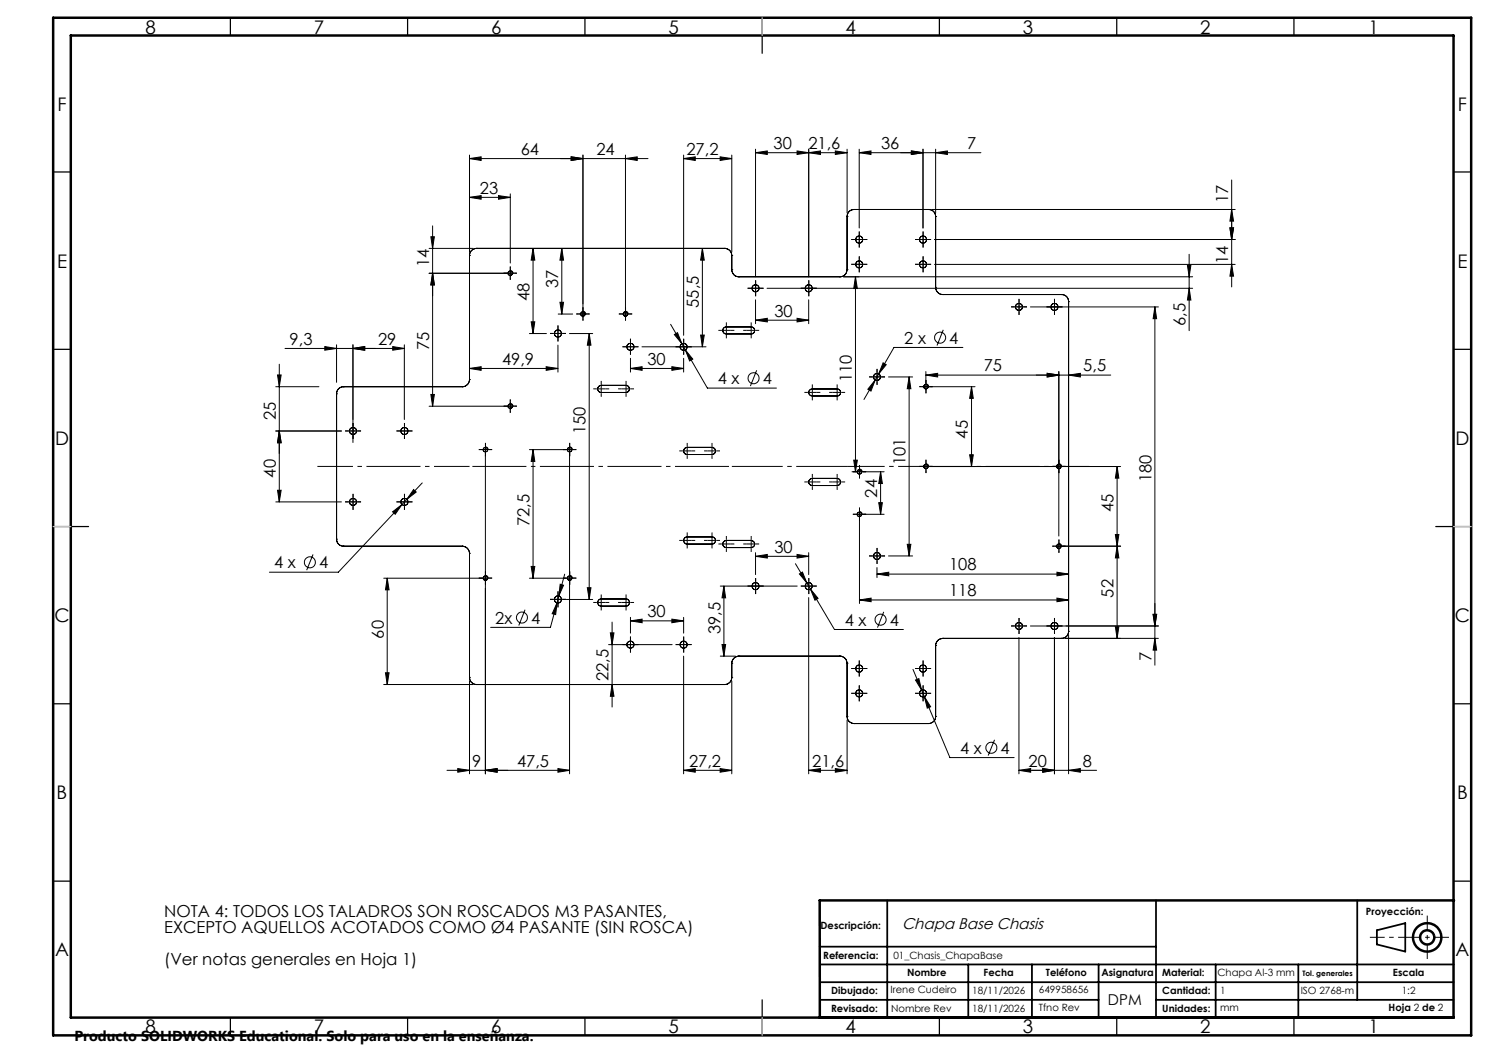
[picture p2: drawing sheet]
<svg xmlns="http://www.w3.org/2000/svg" width="420mm" height="297mm" viewBox="0 0 420 297" stroke-linecap="round" stroke-linejoin="round" font-family="sans-serif">
<g fill="none" stroke="#000" stroke-width=".28">
<path d="M132.4 55.7l3.3-.5v1zM132.4 44.7l3.3-.5v1.1zM132.4 43.7v27.4M132.4 55.7h11.5M132.4 44.7h50.4M140.6 55.2l3.3 .5-3.3 .5zM143.9 54.7v19.5M161.1 44.2l3.3 .5-3.3 .6zM164.4 43.7v43.9M176.4 44.7l3.3-.5v1.1zM176.4 43.7v43.9M192.8 44.7l3.3-.5v1.1z"/>
<path d="M192.8 44.7h13.6M192.8 43.7v50.9M203.1 44.2l3.3 .5-3.3 .6zM206.4 43.7v27.4M213.1 43.1l3.3-.5v1zM213.1 43.1h25.8M213.1 42.1v36M224.8 42.6l3.3 .5-3.3 .5zM228.1 43.1l3.3-.5v1zM228.1 42.1v36M235.6 42.6l3.3 .5-3.3 .5zM238.9 42.1v18"/>
<path d="M240.9 59.1a1.93 1.93 0 0 0-2 2M240.9 59.1h.1M240.9 59.1h21M242.4 43.1l3.3-.5v1zM242.4 42.1v22.2M242.4 43.1h34.3M257.1 42.6l3.2 .5-3.2 .5zM260.3 42.1v22.2M261.9 59.1a1.93 1.93 0 0 1 2 2M261.9 59.1h.1M262.9 59.1h85.5M263.9 43.1l3.3-.5v1z"/>
<path d="M263.9 42.1v18M347.4 59.1l.5 3.3h-1zM347.4 50.8v30.1M121 70.1h12.4M121 77.1h21.9M121.5 66.8h1l-.5 3.3zM122 77.1l.5 3.3h-1zM122 63.7v50.9M132.4 72.1h.1M132.4 72.1v35M134.4 70.1a1.99 1.99 0 0 0-2 2M134.4 70.1h.1"/>
<path d="M134.4 70.1h70M150.4 70.1l.4 3.3h-1zM150.4 70.1v24M158.5 70.1l.5 3.3h-1.1zM158.5 70.1v18.5M198.1 70.1l.5 3.3h-1zM198.1 70.1v27.7M204.4 70.1a1.99 1.99 0 0 1 2 2M204.4 70.1h.1M206.4 76.1a1.99 1.99 0 0 0 2 2M206.4 72.1h.1M206.4 76.1h.1"/>
<path d="M206.4 72.1v4M208.4 78.1h.1M208.4 78.1h28.5M236.9 78.1h.1M237.9 78.1h98.5M238.9 76.1a1.99 1.99 0 0 1-2 2M238.9 76.1h.1M238.9 61.1h.1M238.9 61.1v15M241.3 78.1l.5 3.3h-1zM241.3 78.1v55M263.6 67.6h84.8"/>
<path d="M263.6 74.6h84.8M263.9 61.1h.1M263.9 61.1v20M334.9 74.8h1l-.5 3.3zM335.4 71.7v21.6M346.9 64.3h1l-.5 3.3zM347.4 74.6l.5 3.3h-1zM80.4 98.3h33.7M91.6 97.8l3.3 .5-3.3 .5zM94.9 97.3v10.5M99.6 98.3l3.3-.5v1zM99.6 97.3v27.5"/>
<path d="M110.8 97.8l3.3 .5-3.3 .5zM114.1 97.3v21M149.3 94.1h4.8M149.8 90.8h1l-.4 3.3zM157.4 97.3v7.6M157.4 88.6h4.1M157.9 85.3h1.1l-.5 3.3zM160.6 94.1h6.6M166.2 94.1l.5 3.3h-1zM166.2 94.1v75M181.1 97.8h18M189.2 91.5l3.1 5.4"/>
<path d="M190.2 94.4l.9-.6 1.2 3.1zM192.3 96.9l1 1.8M193.3 98.7l2.1 2.6-.9 .5zM193.3 98.7l6.2 10.8h19.5M197.6 94.5h1l-.5 3.3zM204.9 92.2a.99 .99 0 0 0-1 1 .99 .99 0 0 0 1 1M204.9 94.2h.1M204.9 92.2h.1M204.9 94.2h7M204.9 92.2h7M211.9 92.2a.99 .99 0 0 1 1 1 .99 .99 0 0 1-1 1M211.9 94.2h.1"/>
<path d="M211.9 92.2h.1M213.1 90.3l3.3-.5v1zM213.1 84.6v6.7M213.1 90.3h15M216.4 81.3h120M224.8 89.8l3.3 .5-3.3 .5zM228.1 84.6v6.7M263.9 81.1a2.05 2.05 0 0 0 2 2M263.9 81.1h.1M265.9 83.1h.1M265.9 83.1h33.5M266.1 93l-1.8 4.5"/>
<path d="M271.6 98h-19.4l-4.3 7.4M290.7 86.6h36M299.4 83.1a1.93 1.93 0 0 1 2 2M299.4 83.1h.1M301.4 85.1h.1M301.4 85.1v93M325.8 86.6l.4 3.3h-.9zM325.8 86.6v101M335.4 81.3l.5 3.3h-1zM77.8 109.1h12.2M78.3 105.8h1l-.5 3.3zM78.8 102.7v38.9"/>
<path d="M94.9 111.1h.1M94.9 111.1v41M96.9 109.1a1.93 1.93 0 0 0-2 2M96.9 109.1h.1M96.9 109.1h33.5M121 114.6h21.9M121.5 111.3h1l-.5 3.3zM130.4 109.1h.1M132.4 107.1a2.05 2.05 0 0 1-2 2M132.4 107.1h.1M132.4 103.9l3.3-.5v1.1zM132.4 103.9h25"/>
<path d="M154.1 103.4l3.3 .5-3.3 .6zM169.6 108.7a1.01 1.01 0 0 0-1 1 1.01 1.01 0 0 0 1 1M169.6 110.7h.1M169.6 108.7h.1M169.6 108.7h7M169.6 110.7h7M176.6 108.7a1.01 1.01 0 0 1 1 1 1.01 1.01 0 0 1-1 1M176.6 108.7h.1M176.6 110.7h.1M177.8 103.9l3.3-.5v1.1zM177.8 103.9h15M177.8 101.1v3.8"/>
<path d="M189.5 103.4l3.3 .5-3.3 .6zM192.8 101.1v3.8M213.4 104.5l-1.7 4.4M229.1 109.7a.99 .99 0 0 0-1 1 .99 .99 0 0 0 1 1M229.1 111.7h.1M229.1 109.7h.1M229.1 111.7h7M229.1 109.7h7M236.1 109.7a.99 .99 0 0 1 1 1 .99 .99 0 0 1-1 1M236.1 111.7h.1M236.1 109.7h.1M246.9 107.2l-1.2 3.1-.9-.5z"/>
<path d="M246.9 107.2l-3.2 5.5M247.9 105.4l-1 1.8M249.1 102.3l.9 .6-2.1 2.5zM250.6 106.3h6.8M256.4 106.3l.5 3.3h-1zM256.4 106.3v50.5M261.2 105.8l3.3-.5v1zM261.2 104.8v3.3M261.2 105.8h52.1M262.2 109.1h12.8M274 109.1l.5 3.3h-1zM274 109.1v22.5"/>
<path d="M295.4 105.3l3.3 .5-3.3 .5zM298.7 104.8v46.4M301.4 105.8l3.3-.5v1zM77.8 121.6h18.5M78.3 138.3h1l-.5 3.3zM78.8 121.6l.5 3.3h-1zM116.7 138.1l.7 .7-2.6 2zM119.1 136.2l-4.3 4.6M136.9 127.8v90.5M149.3 126.8h10.4M150.4 126.8l.4 3.3h-1zM150.4 126.8v36.3"/>
<path d="M160.7 127.8v90.5M193.8 126.2a1.01 1.01 0 0 0-1 1 1.01 1.01 0 0 0 1 1M193.8 126.2h.1M193.8 128.2h.1M193.8 126.2h7M193.8 128.2h7M200.8 126.2a1.01 1.01 0 0 1 1 1 1.01 1.01 0 0 1-1 1M200.8 128.2h.1M200.8 126.2h.1M229.1 134.9a1.01 1.01 0 0 0-1 1 1.01 1.01 0 0 0 1 1M229.1 136.9h.1M229.1 134.9h.1"/>
<path d="M229.1 134.9h7M229.1 136.9h7M236.1 134.9a1.01 1.01 0 0 1 1 1 1.01 1.01 0 0 1-1 1M236.1 136.9h.1M236.1 134.9h.1M240.3 133.1h1.1M240.8 129.8h1l-.5 3.3zM243.4 133.1h6M248.4 133.1l.5 3.3h-1zM248.4 133.1v12M262.2 131.6h53.9M273.5 128.3h1l-.5 3.3z"/>
<path d="M315.1 131.6l.5 3.3h-1zM315.1 131.6v48.5M77.8 141.6h18.5M88.3 156.4l-1.8 4.4M94.9 152.1a1.93 1.93 0 0 0 2 2M94.9 152.1h.1M96.9 154.1h.1M96.9 154.1h33.5M110.7 144.4l2.7-2.1-1.9 2.8zM113.4 142.3l-18 19.1h-19.4M114.8 140.8l-1.4 1.5M130.4 154.1a2.05 2.05 0 0 1 2 2"/>
<path d="M130.4 154.1h.1M132.4 156.1h.1M132.4 156.1v35M149.8 159.8h1l-.4 3.3zM193.8 151.4a1.01 1.01 0 0 0-1 1 1.01 1.01 0 0 0 1 1.1M193.8 151.4h.1M193.8 153.5h.1M193.8 153.5h7M193.8 151.4h7M200.8 151.4a1.01 1.01 0 0 1 1 1 1.01 1.01 0 0 1-1 1.1M200.8 153.5h.1M200.8 151.4h.1"/>
<path d="M204.9 152.4a1.01 1.01 0 0 0-1 1 1.01 1.01 0 0 0 1 1M204.9 152.4h.1M204.9 154.4h.1M204.9 152.4h7M204.9 154.4h7M211.9 152.4a1.01 1.01 0 0 1 1 1 1.01 1.01 0 0 1-1 1M211.9 154.4h.1M211.9 152.4h.1M213.1 156.9l3.3-.5v1zM213.1 155.9v6.2M213.1 156.9h15M224.4 159l11 18.5h19.4"/>
<path d="M224.8 156.4l3.3 .5-3.3 .5zM228.1 155.9v6.2M242.4 146.1v24.1M243.4 145.1h6M247.9 141.8h1l-.5 3.3zM250.6 156.8h6.8M255.9 153.5h1l-.5 3.3zM299.7 154.1h16.4M314.6 150.8h1l-.5 3.3zM315.1 154.1l.5 3.3h-1zM108.2 163.1h27.7M109.2 163.1l.5 3.3h-1z"/>
<path d="M109.2 163.1v30M148.1 172l-1.8 4.4M149.3 163.1h10.4M157.1 170l-.4 3.4-.9-.3zM157.1 170l-1.8 6.9h-16.9M157.6 168.1l-.5 1.9M158 164.8l1 .3-1.4 3zM159.3 162l-1.7 6.1M159.7 169.1h7.5M165.7 165.8h1l-.5 3.3zM169.6 168.9a1.01 1.01 0 0 0-1 1 1.01 1.01 0 0 0 1 1.1M169.6 171h.1"/>
<path d="M169.6 168.9h.1M169.6 171h7M169.6 168.9h7M172.2 178.5h1l-.6 3.3zM172.6 175.5v23.9M176.6 168.9a1.01 1.01 0 0 1 1 1 1.01 1.01 0 0 1-1 1.1M176.6 168.9h.1M176.6 171h.1M177.8 175.1l3.3-.5v1zM177.8 174.1v4.5M177.8 175.1h15M189.5 174.6l3.3 .5-3.3 .5z"/>
<path d="M192.8 174.1v4.5M203.2 165.3h21.7M204.2 165.3l.5 3.3h-1zM204.2 165.3v19.8M225.5 161.9l.8-.5 1.3 3.1zM228.1 168.6v49.7M228.6 166.2l2.2 2.6-.9 .5zM242.4 169.2l3.3-.5v1zM242.4 169.2h59M247.4 161.9l3.3-.5v1zM247.4 160.1v2.8M247.4 161.9h54"/>
<path d="M249.3 172.6l-1.8 4.4M287.4 179.8v38.5M290.7 176.6h36M297.4 179.8v38.5M298.1 168.7l3.3 .5-3.3 .5zM298.1 161.4l3.3 .5-3.3 .5zM301.4 178.1a1.93 1.93 0 0 1-2 2M301.4 178.1h.1M301.4 179.1v39.2M314.6 176.8h1l-.5 3.3zM325.3 173.3h.9l-.4 3.3zM108.2 193.1h25.2"/>
<path d="M108.7 189.8h1l-.5 3.3zM132.4 191.1a1.99 1.99 0 0 0 2 2M132.4 191.1h.1M132.4 192.1v26.2M134.4 193.1h.1M134.4 193.1h70M171.7 181.8h17.9M172.6 193.1l.6 3.3h-1zM192.8 185.1v33.2M203.2 185.1h4.2M203.7 181.8h1l-.5 3.3zM204.4 193.1h.1"/>
<path d="M206.4 191.1a1.99 1.99 0 0 1-2 2M206.4 187.1h.1M206.4 191.1h.1M206.4 187.1v4M206.4 192.1v26.2M208.4 185.1a2.05 2.05 0 0 0-2 2M208.4 185.1h.1M208.4 185.1h28.5M236.9 185.1a2.05 2.05 0 0 1 2 2M236.9 185.1h.1M238.9 187.1h.1M238.9 187.1v15"/>
<path d="M257.5 188.8l2.5 5.9M258.2 191.8l1-.4 .8 3.3zM260 194.7l.7 1.8M260.7 196.5l1.8 2.9-1 .3zM260.7 196.5l7.2 17.2h18.2M263.9 182.1h.1M263.9 182.1v20M265.9 180.1a2.05 2.05 0 0 0-2 2M265.9 180.1h.1M265.9 180.1h33.5M299.4 180.1h.1M300.4 180.1h26.3"/>
<path d="M325.8 180.1l.4 3.3h-.9zM126.1 217.3h34.6M129.1 216.8l3.3 .5-3.3 .5zM136.9 217.3l3.3-.5v1zM157.4 216.8l3.3 .5-3.3 .5zM192.8 217.3l3.3-.5v1zM192.8 217.3h13.6M203.1 216.8l3.3 .5-3.3 .5zM228.1 217.3l3.3-.5v1zM228.1 217.3h10.8M235.6 216.8l3.3 .5-3.3 .5zM238.9 202.1a1.99 1.99 0 0 0 2 2"/>
<path d="M238.9 202.1h.1M238.9 203.1v15.2M240.9 204.1h.1M240.9 204.1h21M261.9 204.1h.1M263.9 202.1a1.99 1.99 0 0 1-2 2M263.9 202.1h.1M280.5 208.7l-1.8 4.4M287.4 217.3l3.3-.5v1zM287.4 217.3h21.9M294.1 216.8l3.3 .5-3.3 .5zM301.4 217.3l3.3-.5v1z"/>
<circle cx="143.9" cy="77.1" r=".62"/>
<circle cx="242.3" cy="67.6" r="1"/>
<circle cx="242.4" cy="74.6" r=".99"/>
<circle cx="260.3" cy="67.6" r="1"/>
<circle cx="260.3" cy="74.6" r=".99"/>
<circle cx="157.4" cy="94.1" r="1.01"/>
<circle cx="157.4" cy="94.1" r=".99"/>
<circle cx="164.4" cy="88.6" r=".62"/>
<circle cx="176.4" cy="88.6" r=".62"/>
<circle cx="177.8" cy="97.8" r=".99"/>
<circle cx="192.8" cy="97.8" r=".99"/>
<circle cx="213.1" cy="81.3" r="1.01"/>
<circle cx="228.1" cy="81.3" r="1.01"/>
<circle cx="265.2" cy="95.2" r="1.55"/>
<circle cx="287.4" cy="86.6" r="1"/>
<circle cx="297.4" cy="86.6" r=".99"/>
<circle cx="143.9" cy="114.6" r=".62"/>
<circle cx="212.5" cy="106.7" r="1.56"/>
<circle cx="247.4" cy="106.3" r=".99"/>
<circle cx="261.2" cy="109.1" r=".63"/>
<circle cx="99.6" cy="121.6" r="1.02"/>
<circle cx="114.1" cy="121.6" r="1.02"/>
<circle cx="136.9" cy="126.8" r=".63"/>
<circle cx="160.7" cy="126.8" r=".63"/>
<circle cx="242.4" cy="133.1" r=".63"/>
<circle cx="261.2" cy="131.6" r=".62"/>
<circle cx="298.7" cy="131.6" r=".62"/>
<circle cx="87.4" cy="158.6" r="1.55"/>
<circle cx="99.6" cy="141.6" r="1"/>
<circle cx="114.1" cy="141.6" r="1"/>
<circle cx="242.4" cy="145.1" r=".62"/>
<circle cx="247.4" cy="156.8" r="1"/>
<circle cx="298.7" cy="154.1" r=".62"/>
<circle cx="136.9" cy="163.1" r=".62"/>
<circle cx="147.2" cy="174.2" r="1.55"/>
<circle cx="157.4" cy="169.1" r=".99"/>
<circle cx="160.7" cy="163.1" r=".62"/>
<circle cx="213.1" cy="165.3" r="1"/>
<circle cx="228.1" cy="165.3" r="1"/>
<circle cx="248.4" cy="174.8" r="1.55"/>
<circle cx="287.4" cy="176.6" r="1.02"/>
<circle cx="297.4" cy="176.6" r="1.01"/>
<circle cx="177.8" cy="181.8" r=".99"/>
<circle cx="192.8" cy="181.8" r=".99"/>
<circle cx="242.3" cy="188.6" r="1"/>
<circle cx="242.4" cy="195.6" r=".99"/>
<circle cx="260.3" cy="188.6" r="1"/>
<circle cx="260.3" cy="195.6" r=".99"/>
<circle cx="279.6" cy="210.9" r="1.56"/>
</g>
<g fill="none" stroke="#000" stroke-width=".7" stroke-linecap="butt">
<circle cx="402.6" cy="264.4" r="4"/>
<circle cx="402.6" cy="264.4" r="2"/>
</g>
<path d="M408.7 264.4h-22.3" fill="none" stroke="#000" stroke-width=".28" stroke-dasharray="6.3 1.3 1.3 1.3" stroke-dashoffset="2.2" stroke-linecap="butt"/>
<path d="M402.6 258.2v12.3" fill="none" stroke="#000" stroke-width=".28" stroke-dasharray="6.3 1.3 1.3 1.3" stroke-dashoffset="2.1" stroke-linecap="butt"/>
<g fill="none" stroke="#000" stroke-width=".35">
<path d="M65 5v5M115 5v5M165 5v5M215 5v10M265 5v5M315 5v5M365 5v5M15 48.5h5M410 48.5h5M15 98.5h5M410 98.5h5M15 148.5h10"/>
<path d="M405 148.5h10M15 198.5h5M410 198.5h5M15 248.5h5M410 248.5h5M65 287v5M115 287v5M165 287v5M215 282v10M265 287v5M315 287v5M365 287v5"/>
</g>
<g fill="none" stroke="#000" stroke-width=".5">
<path d="M250.3 254v33M326.1 254v33M382.8 254v28M231.2 267h94.9M231.2 272h178.9M231.2 277h178.8M273.1 272v15M291.1 272v15M309.9 272v15M342.9 272v15M366.2 272v15M388.4 262.4l8-2v8l-8-2z"/>
<path d="M231.2 282h78.7M326.1 282h83.9"/>
</g>
<path d="M15 5h400v287h-400zM20 10h390v277h-390zM410.1 254h-178.9v33" fill="none" stroke="#000" stroke-width=".7"/>
<path d="M215 5v5M15 148.5h5M410 148.5h5M215 287v5" fill="none" stroke="#c0c0c0" stroke-width=".35"/>
<g fill="#000">
<path d="M132.4 55.7l3.3-.5v1zM132.4 44.7l3.3-.5v1.1zM140.6 55.2l3.3 .5-3.3 .5zM161.1 44.2l3.3 .5-3.3 .6zM176.4 44.7l3.3-.5v1.1zM192.8 44.7l3.3-.5v1.1zM203.1 44.2l3.3 .5-3.3 .6zM213.1 43.1l3.3-.5v1zM228.1 43.1l3.3-.5v1zM224.8 42.6l3.3 .5-3.3 .5zM235.6 42.6l3.3 .5-3.3 .5zM242.4 43.1l3.3-.5v1z"/>
<path d="M257.1 42.6l3.2 .5-3.2 .5zM263.9 43.1l3.3-.5v1zM347.4 59.1l.5 3.3h-1zM122 77.1l.5 3.3h-1zM121.5 66.8h1l-.5 3.3zM150.4 70.1l.4 3.3h-1zM158.5 70.1l.5 3.3h-1.1zM198.1 70.1l.5 3.3h-1zM241.3 78.1l.5 3.3h-1zM334.9 74.8h1l-.5 3.3zM346.9 64.3h1l-.5 3.3zM347.4 74.6l.5 3.3h-1z"/>
<path d="M91.6 97.8l3.3 .5-3.3 .5zM99.6 98.3l3.3-.5v1zM110.8 97.8l3.3 .5-3.3 .5zM149.8 90.8h1l-.4 3.3zM157.9 85.3h1.1l-.5 3.3zM166.2 94.1l.5 3.3h-1zM190.2 94.4l.9-.6 1.2 3.1zM193.3 98.7l2.1 2.6-.9 .5zM197.6 94.5h1l-.5 3.3zM213.1 90.3l3.3-.5v1zM224.8 89.8l3.3 .5-3.3 .5zM325.8 86.6l.4 3.3h-.9z"/>
<path d="M335.4 81.3l.5 3.3h-1zM78.3 105.8h1l-.5 3.3zM121.5 111.3h1l-.5 3.3zM132.4 103.9l3.3-.5v1.1zM154.1 103.4l3.3 .5-3.3 .6zM177.8 103.9l3.3-.5v1.1zM189.5 103.4l3.3 .5-3.3 .6zM246.9 107.2l-1.2 3.1-.9-.5zM249.1 102.3l.9 .6-2.1 2.5zM256.4 106.3l.5 3.3h-1zM261.2 105.8l3.3-.5v1zM274 109.1l.5 3.3h-1z"/>
<path d="M295.4 105.3l3.3 .5-3.3 .5zM301.4 105.8l3.3-.5v1zM78.8 121.6l.5 3.3h-1zM150.4 126.8l.4 3.3h-1zM240.8 129.8h1l-.5 3.3zM248.4 133.1l.5 3.3h-1zM273.5 128.3h1l-.5 3.3zM315.1 131.6l.5 3.3h-1zM78.3 138.3h1l-.5 3.3zM110.7 144.4l2.7-2.1-1.9 2.8zM116.7 138.1l.7 .7-2.6 2zM213.1 156.9l3.3-.5v1z"/>
<path d="M224.8 156.4l3.3 .5-3.3 .5zM247.9 141.8h1l-.5 3.3zM255.9 153.5h1l-.5 3.3zM315.1 154.1l.5 3.3h-1zM314.6 150.8h1l-.5 3.3zM109.2 163.1l.5 3.3h-1zM149.8 159.8h1l-.4 3.3zM157.1 170l-.4 3.4-.9-.3zM158 164.8l1 .3-1.4 3zM165.7 165.8h1l-.5 3.3zM177.8 175.1l3.3-.5v1zM189.5 174.6l3.3 .5-3.3 .5z"/>
<path d="M204.2 165.3l.5 3.3h-1zM225.5 161.9l.8-.5 1.3 3.1zM228.6 166.2l2.2 2.6-.9 .5zM242.4 169.2l3.3-.5v1zM247.4 161.9l3.3-.5v1zM298.1 168.7l3.3 .5-3.3 .5zM298.1 161.4l3.3 .5-3.3 .5zM325.3 173.3h.9l-.4 3.3zM108.7 189.8h1l-.5 3.3zM172.2 178.5h1l-.6 3.3zM172.6 193.1l.6 3.3h-1zM203.7 181.8h1l-.5 3.3z"/>
<path d="M258.2 191.8l1-.4 .8 3.3zM260.7 196.5l1.8 2.9-1 .3zM314.6 176.8h1l-.5 3.3zM325.8 180.1l.4 3.3h-.9zM129.1 216.8l3.3 .5-3.3 .5zM136.9 217.3l3.3-.5v1zM157.4 216.8l3.3 .5-3.3 .5zM192.8 217.3l3.3-.5v1zM203.1 216.8l3.3 .5-3.3 .5zM228.1 217.3l3.3-.5v1zM235.6 216.8l3.3 .5-3.3 .5zM287.4 217.3l3.3-.5v1z"/>
<path d="M294.1 216.8l3.3 .5-3.3 .5zM301.4 217.3l3.3-.5v1z"/>
</g>
<g fill="none" stroke="#000" stroke-width=".28" stroke-dasharray="6.3 1.3 1.3 1.3" stroke-dashoffset="6.3" stroke-linecap="butt">
<path d="M143.7 77.8a.75 .75 0 0 0 1-.7 .75 .75 0 0 0-.8-.8 .75 .75 0 0 0-.7 .9M164.2 89.3a.75 .75 0 0 0 1-.7 .75 .75 0 0 0-.8-.8 .75 .75 0 0 0-.7 .9M176.2 89.3a.75 .75 0 0 0 1-.7 .75 .75 0 0 0-.8-.8 .75 .75 0 0 0-.7 .9M143.7 115.3a.75 .75 0 0 0 1-.7 .75 .75 0 0 0-.8-.8 .75 .75 0 0 0-.7 .9M261 109.8a.75 .75 0 0 0 .9-.7 .75 .75 0 0 0-.8-.8 .75 .75 0 0 0-.6 .9M136.7 127.5a.75 .75 0 0 0 1-.6 .75 .75 0 0 0-.8-.8 .75 .75 0 0 0-.7 .9M160.5 127.5a.75 .75 0 0 0 .9-.6 .75 .75 0 0 0-.8-.8 .75 .75 0 0 0-.6 .9M242.2 133.8a.75 .75 0 0 0 1-.7 .75 .75 0 0 0-.8-.8 .75 .75 0 0 0-.7 .9M261 132.3a.75 .75 0 0 0 .9-.7 .75 .75 0 0 0-.8-.8 .75 .75 0 0 0-.6 .9M298.5 132.3a.75 .75 0 0 0 .9-.7 .75 .75 0 0 0-.8-.8 .75 .75 0 0 0-.6 .9M242.2 145.8a.75 .75 0 0 0 1-.7 .75 .75 0 0 0-.8-.8 .75 .75 0 0 0-.7 .9M298.5 154.8a.75 .75 0 0 0 .9-.7 .75 .75 0 0 0-.8-.8 .75 .75 0 0 0-.6 .9"/>
<path d="M136.7 163.8a.75 .75 0 0 0 1-.7 .75 .75 0 0 0-.8-.8 .75 .75 0 0 0-.7 .9M160.5 163.8a.75 .75 0 0 0 .9-.7 .75 .75 0 0 0-.8-.8 .75 .75 0 0 0-.6 .9"/>
</g>
<path d="M132.4 131.6h-42.9" fill="none" stroke="#000" stroke-width=".28" stroke-dasharray="15.2 1.3 1.3 1.3" stroke-dashoffset="5.2" stroke-linecap="butt"/>
<path d="M206.4 131.6h-74" fill="none" stroke="#000" stroke-width=".28" stroke-dasharray="15.2 1.3 1.3 1.3" stroke-dashoffset="-.8" stroke-linecap="butt"/>
<path d="M238.9 131.6h-32.5" fill="none" stroke="#000" stroke-width=".28" stroke-dasharray="15.2 1.3 1.3 1.3" stroke-dashoffset=".9" stroke-linecap="butt"/>
<path d="M263.9 131.6h-25" fill="none" stroke="#000" stroke-width=".28" stroke-dasharray="15.2 1.3 1.3 1.3" stroke-dashoffset="4.6" stroke-linecap="butt"/>
<path d="M307.3 131.6h-43.4" fill="none" stroke="#000" stroke-width=".28" stroke-dasharray="15.2 1.3 1.3 1.3" stroke-dashoffset="5" stroke-linecap="butt"/>
<g fill="none" stroke="#000" stroke-width=".28" stroke-dasharray="15.2 1.3 1.3 1.3" stroke-linecap="butt">
<path d="M142.7 77.1h-.6M143.9 77.1v-1.3M143.9 77.1h-1.2M143.9 77.1v1.2M143.9 77.1h1.3M143.9 75.8v-.6M143.9 78.3v.6M145.2 77.1h.6M241.1 74.6h-1M241.1 67.6h-1M242.4 74.6v-1.3M242.4 74.6h-1.3"/>
<path d="M242.4 74.6v1.2M242.4 74.6h1.2M242.4 73.3v-1M242.4 75.8v1M242.4 67.6v-1.3M242.4 67.6h-1.3M242.4 67.6v1.2M242.4 67.6h1.2M242.4 66.3v-1M242.4 68.8v1M243.6 74.6h1M243.6 67.6h1"/>
<path d="M259.1 74.6h-1M259.1 67.6h-1M260.4 74.6v-1.3M260.4 74.6h-1.3M260.4 74.6v1.2M260.4 74.6h1.2M260.4 73.3v-1M260.4 75.8v1M260.4 67.6v-1.3M260.4 67.6h-1.3M260.4 67.6v1.2M260.4 67.6h1.2"/>
<path d="M260.4 66.3v-1M260.4 68.8v1M261.6 74.6h1M261.6 67.6h1M156.1 94.1h-1M157.4 94.1v-1.3M157.4 94.1h-1.3M157.4 94.1v1.2M157.4 94.1h1.2M157.4 92.8v-1M157.4 95.3v1M158.6 94.1h1"/>
<path d="M163.2 88.6h-.6M164.4 88.6v-1.3M164.4 88.6h-1.2M164.4 88.6v1.2M164.4 88.6h1.3M164.4 87.3v-.6M164.4 89.8v.6M165.7 88.6h.6M175.2 88.6h-.6M176.4 88.6v-1.3M176.4 88.6h-1.2M176.4 88.6v1.2"/>
<path d="M176.4 88.6h1.3M176.4 87.3v-.6M176.4 89.8v.6M176.6 97.8h-1M177.7 88.6h.6M177.8 97.8v-1.2M177.8 97.8h-1.2M177.8 97.8v1.3M177.8 97.8h1.3M177.8 96.6v-1M177.8 99.1v1M179.1 97.8h1"/>
<path d="M191.6 97.8h-1M192.8 97.8v-1.2M192.8 97.8h-1.2M192.8 97.8v1.3M192.8 97.8h1.3M192.8 96.6v-1M192.8 99.1v1M194.1 97.8h1M203.6 93.2h-1M204.9 93.2v-1.3M204.9 93.2h-1.3M204.9 93.2v1.2"/>
<path d="M204.9 93.2h1.2M204.9 91.9v-1M204.9 94.4v1M206.1 93.2h1M210.6 93.2h-1M211.9 81.3h-1M211.9 93.2v-1.3M211.9 93.2h-1.3M211.9 93.2v1.2M211.9 93.2h1.2M211.9 91.9v-1M211.9 94.4v1"/>
<path d="M213.1 81.3v-1.2M213.1 81.3h-1.2M213.1 81.3v1.3M213.1 81.3h1.3M213.1 80.1v-1M213.1 82.6v1M213.1 93.2h1M214.4 81.3h1M226.9 81.3h-1M228.1 81.3v-1.2M228.1 81.3h-1.2M228.1 81.3v1.3"/>
<path d="M228.1 81.3h1.3M228.1 80.1v-1M228.1 82.6v1M229.4 81.3h1M286.2 86.6h-1M287.4 86.6v-1.3M287.4 86.6h-1.2M287.4 86.6v1.2M287.4 86.6h1.3M287.4 85.3v-1M287.4 87.8v1M288.7 86.6h1"/>
<path d="M296.2 86.6h-1M297.4 86.6v-1.3M297.4 86.6h-1.2M297.4 86.6v1.2M297.4 86.6h1.3M297.4 85.3v-1M297.4 87.8v1M298.7 86.6h1M142.7 114.6h-.6M143.9 114.6v-1.3M143.9 114.6h-1.2M143.9 114.6v1.2"/>
<path d="M143.9 114.6h1.3M143.9 113.3v-.6M143.9 115.8v.6M145.2 114.6h.6M168.3 109.7h-1M169.6 109.7v-1.3M169.6 109.7h-1.3M169.6 109.7v1.2M169.6 109.7h1.2M169.6 108.4v-1M169.6 110.9v1M170.8 109.7h1"/>
<path d="M175.3 109.7h-1M176.6 109.7v-1.3M176.6 109.7h-1.3M176.6 109.7v1.2M176.6 109.7h1.2M176.6 108.4v-1M176.6 110.9v1M177.8 109.7h1M227.9 110.7h-1M229.1 110.7v-1.3M229.1 110.7h-1.2M229.1 110.7v1.2"/>
<path d="M229.1 110.7h1.3M229.1 109.4v-1M229.1 111.9v1M230.4 110.7h1M234.9 110.7h-1M236.1 110.7v-1.3M236.1 110.7h-1.2M236.1 110.7v1.2M236.1 110.7h1.3M236.1 109.4v-1M236.1 111.9v1M237.4 110.7h1"/>
<path d="M246.1 106.3h-1M247.4 106.3v-1.2M247.4 106.3h-1.3M247.4 106.3v1.3M247.4 106.3h1.2M247.4 105.1v-1M247.4 107.6v1M248.6 106.3h1M259.9 109.1h-.6M261.2 109.1v-1.3M261.2 109.1h-1.3M261.2 109.1v1.2"/>
<path d="M261.2 109.1h1.2M261.2 107.8v-.6M261.2 110.3v.6M262.4 109.1h.7M98.3 121.6h-1M99.6 121.6v-1.3M99.6 121.6h-1.3M99.6 121.6v1.2M99.6 121.6h1.2M99.6 120.3v-1M99.6 122.8v1M100.8 121.6h1"/>
<path d="M112.8 121.6h-1M114.1 121.6v-1.3M114.1 121.6h-1.3M114.1 121.6v1.2M114.1 121.6h1.2M114.1 120.3v-1M114.1 122.8v1M115.3 121.6h1M135.7 126.8h-.6M136.9 126.8v-1.2M136.9 126.8h-1.2M136.9 126.8v1.3"/>
<path d="M136.9 126.8h1.3M136.9 125.6v-.7M136.9 128.1v.6M138.2 126.8h.6M159.4 126.8h-.6M160.7 126.8v-1.2M160.7 126.8h-1.3M160.7 126.8v1.3M160.7 126.8h1.2M160.7 125.6v-.7M160.7 128.1v.6M161.9 126.8h.7"/>
<path d="M192.6 127.2h-1M193.8 127.2v-1.3M193.8 127.2h-1.2M193.8 127.2v1.2M193.8 127.2h1.3M193.8 125.9v-1M193.8 128.4v1M195.1 127.2h1M199.6 127.2h-1M200.8 127.2v-1.3M200.8 127.2h-1.2M200.8 127.2v1.2"/>
<path d="M200.8 127.2h1.3M200.8 125.9v-1M200.8 128.4v1M202.1 127.2h1M227.9 135.9h-1M229.1 135.9v-1.2M229.1 135.9h-1.2M229.1 135.9v1.3M229.1 135.9h1.3M229.1 134.7v-1M229.1 137.2v1M230.4 135.9h1"/>
<path d="M234.9 135.9h-1M236.1 135.9v-1.2M236.1 135.9h-1.2M236.1 135.9v1.3M236.1 135.9h1.3M236.1 134.7v-1M236.1 137.2v1M237.4 135.9h1M241.2 133.1h-.6M242.4 133.1v-1.3M242.4 133.1h-1.2M242.4 133.1v1.2"/>
<path d="M242.4 133.1h1.3M242.4 131.8v-.6M242.4 134.3v.6M243.7 133.1h.6M259.9 131.6h-.6M261.2 131.6v-1.3M261.2 131.6h-1.3M261.2 131.6v1.2M261.2 131.6h1.2M261.2 130.3v-.6M261.2 132.8v.6M262.4 131.6h.7"/>
<path d="M297.4 131.6h-.6M298.7 131.6v-1.3M298.7 131.6h-1.3M298.7 131.6v1.2M298.7 131.6h1.2M298.7 130.3v-.6M298.7 132.8v.6M299.9 131.6h.7M98.3 141.6h-1M99.6 141.6v-1.3M99.6 141.6h-1.3M99.6 141.6v1.2"/>
<path d="M99.6 141.6h1.2M99.6 140.3v-1M99.6 142.8v1M100.8 141.6h1M112.8 141.6h-1M114.1 141.6v-1.3M114.1 141.6h-1.3M114.1 141.6v1.2M114.1 141.6h1.2M114.1 140.3v-1M114.1 142.8v1M115.3 141.6h1"/>
<path d="M192.6 152.4h-1M193.8 152.4v-1.2M193.8 152.4h-1.2M193.8 152.4v1.3M193.8 152.4h1.3M193.8 151.2v-1M193.8 153.7v1M195.1 152.4h1M199.6 152.4h-1M200.8 152.4v-1.2M200.8 152.4h-1.2M200.8 152.4v1.3"/>
<path d="M200.8 152.4h1.3M200.8 151.2v-1M200.8 153.7v1M202.1 152.4h1M203.6 153.4h-1M204.9 153.4v-1.2M204.9 153.4h-1.3M204.9 153.4v1.3M204.9 153.4h1.2M204.9 152.2v-1M204.9 154.7v1M206.1 153.4h1"/>
<path d="M210.6 153.4h-1M211.9 153.4v-1.2M211.9 153.4h-1.3M211.9 153.4v1.3M211.9 153.4h1.2M211.9 152.2v-1M211.9 154.7v1M213.1 153.4h1M241.2 145.1h-.6M242.4 145.1v-1.3M242.4 145.1h-1.2M242.4 145.1v1.2"/>
<path d="M242.4 145.1h1.3M242.4 143.8v-.6M242.4 146.3v.6M243.7 145.1h.6M246.1 156.8h-1M247.4 156.8v-1.2M247.4 156.8h-1.3M247.4 156.8v1.3M247.4 156.8h1.2M247.4 155.6v-1M247.4 158.1v1M248.6 156.8h1"/>
<path d="M297.4 154.1h-.6M298.7 154.1v-1.3M298.7 154.1h-1.3M298.7 154.1v1.2M298.7 154.1h1.2M298.7 152.8v-.6M298.7 155.3v.6M299.9 154.1h.7M135.7 163.1h-.6M136.9 163.1v-1.3M136.9 163.1h-1.2M136.9 163.1v1.2"/>
<path d="M136.9 163.1h1.3M136.9 161.8v-.6M136.9 164.3v.6M138.2 163.1h.6M156.1 169.1h-1M157.4 169.1v-1.3M157.4 169.1h-1.3M157.4 169.1v1.2M157.4 169.1h1.2M157.4 167.8v-1M157.4 170.3v1M158.6 169.1h1"/>
<path d="M159.4 163.1h-.6M160.7 163.1v-1.3M160.7 163.1h-1.3M160.7 163.1v1.2M160.7 163.1h1.2M160.7 161.8v-.6M160.7 164.3v.6M161.9 163.1h.7M168.3 169.9h-1M169.6 169.9v-1.2M169.6 169.9h-1.3M169.6 169.9v1.3"/>
<path d="M169.6 169.9h1.2M169.6 168.7v-1M169.6 171.2v1M170.8 169.9h1M175.3 169.9h-1M176.6 169.9v-1.2M176.6 169.9h-1.3M176.6 169.9v1.3M176.6 169.9h1.2M176.6 168.7v-1M176.6 171.2v1M177.8 169.9h1"/>
<path d="M211.9 165.3h-1M213.1 165.3v-1.2M213.1 165.3h-1.2M213.1 165.3v1.3M213.1 165.3h1.3M213.1 164.1v-1M213.1 166.6v1M214.4 165.3h1M226.9 165.3h-1M228.1 165.3v-1.2M228.1 165.3h-1.2M228.1 165.3v1.3"/>
<path d="M228.1 165.3h1.3M228.1 164.1v-1M228.1 166.6v1M229.4 165.3h1M286.2 176.6h-1M287.4 176.6v-1.3M287.4 176.6h-1.2M287.4 176.6v1.2M287.4 176.6h1.3M287.4 175.3v-1M287.4 177.8v1M288.7 176.6h1"/>
<path d="M296.2 176.6h-1M297.4 176.6v-1.3M297.4 176.6h-1.2M297.4 176.6v1.2M297.4 176.6h1.3M297.4 175.3v-1M297.4 177.8v1M298.7 176.6h1M176.6 181.8h-1M177.8 181.8v-1.2M177.8 181.8h-1.2M177.8 181.8v1.3"/>
<path d="M177.8 181.8h1.3M177.8 180.6v-1M177.8 183.1v1M179.1 181.8h1M191.6 181.8h-1M192.8 181.8v-1.2M192.8 181.8h-1.2M192.8 181.8v1.3M192.8 181.8h1.3M192.8 180.6v-1M192.8 183.1v1M194.1 181.8h1"/>
<path d="M241.1 188.6h-1M241.1 195.6h-1M242.4 188.6v-1.3M242.4 188.6h-1.3M242.4 188.6v1.2M242.4 188.6h1.2M242.4 187.3v-1M242.4 189.8v1M242.4 195.6v-1.3M242.4 195.6h-1.3M242.4 195.6v1.2M242.4 195.6h1.2"/>
<path d="M242.4 194.3v-1M242.4 196.8v1M243.6 188.6h1M243.6 195.6h1M259.1 188.6h-1M259.1 195.6h-1M260.4 188.6v-1.3M260.4 188.6h-1.3M260.4 188.6v1.2M260.4 188.6h1.2M260.4 187.3v-1M260.4 189.8v1"/>
<path d="M260.4 195.6v-1.3M260.4 195.6h-1.3M260.4 195.6v1.2M260.4 195.6h1.2M260.4 194.3v-1M260.4 196.8v1M261.6 188.6h1M261.6 195.6h1"/>
</g>
<g font-size="5.3">
<text x="41" y="9.5">8</text>
<text x="88.5" y="9.5">7</text>
<text x="138.5" y="9.5">6</text>
<text x="188.5" y="9.5">5</text>
<text x="238.5" y="9.5">4</text>
<text x="288.5" y="9.5">3</text>
<text x="338.5" y="9.5">2</text>
<text x="386" y="9.5">1</text>
<text x="16.2" y="31.2">F</text>
<text x="411.2" y="31.2">F</text>
<text x="16.1" y="75.5">E</text>
<text x="411.1" y="75.5">E</text>
<text x="15.5" y="125.5">D</text>
<text x="410.5" y="125.5">D</text>
<text x="15.4" y="175.5">C</text>
<text x="410.4" y="175.5">C</text>
<text x="16" y="225.5">B</text>
<text x="411" y="225.5">B</text>
<text x="15.5" y="269.7">A</text>
<text x="410.5" y="269.7">A</text>
<text x="41" y="291.5">8</text>
<text x="88.5" y="291.5">7</text>
<text x="138.5" y="291.5">6</text>
<text x="188.5" y="291.5">5</text>
<text x="238.5" y="291.5">4</text>
<text x="288.5" y="291.5">3</text>
<text x="338.5" y="291.5">2</text>
<text x="386" y="291.5">1</text>
</g>
<g font-size="4.7">
<text x="146.9" y="43.7">64</text>
<text x="168.2" y="43.7">24</text>
<text x="193.6" y="43.7">27,2</text>
<text x="218.2" y="42">30</text>
<text x="228" y="42">21,6</text>
<text x="248.5" y="42">36</text>
<text x="272.8" y="42">7</text>
<text x="135.4" y="54.7">23</text>
<text x="346.4" y="57.2" transform="rotate(-90 346.4 57.2)">17</text>
<text x="121" y="75.4" transform="rotate(-90 121 75.4)">14</text>
<text x="346.4" y="74.5" transform="rotate(-90 346.4 74.5)">14</text>
<text x="157.5" y="81.4" transform="rotate(-90 157.5 81.4)">37</text>
<text x="149.3" y="84.9" transform="rotate(-90 149.3 84.9)">48</text>
<text x="197.1" y="86.8" transform="rotate(-90 197.1 86.8)">55,5</text>
<text x="218.4" y="89.3">30</text>
<text x="334.4" y="92" transform="rotate(-90 334.4 92)">6,5</text>
<text x="81.7" y="97.2">9,3</text>
<text x="106.7" y="97.2">29</text>
<text x="121" y="98.7" transform="rotate(-90 121 98.7)">75</text>
<text x="255.1" y="96.9">2 x</text>
<text x="267.8" y="96.9">4</text>
<text x="141.6" y="102.9">49,9</text>
<text x="182.6" y="102.9">30</text>
<text x="240.3" y="107.8" transform="rotate(-90 240.3 107.8)">110</text>
<text x="277.5" y="104.8">75</text>
<text x="305.6" y="104.8">5,5</text>
<text x="202.4" y="108.4">4 x</text>
<text x="215.1" y="108.4">4</text>
<text x="77.8" y="118.4" transform="rotate(-90 77.8 118.4)">25</text>
<text x="165.2" y="122.5" transform="rotate(-90 165.2 122.5)">150</text>
<text x="273" y="123.7" transform="rotate(-90 273 123.7)">45</text>
<text x="255.4" y="131.1" transform="rotate(-90 255.4 131.1)">101</text>
<text x="77.8" y="134.7" transform="rotate(-90 77.8 134.7)">40</text>
<text x="324.8" y="136" transform="rotate(-90 324.8 136)">180</text>
<text x="247.4" y="140.3" transform="rotate(-90 247.4 140.3)">24</text>
<text x="149.3" y="148.4" transform="rotate(-90 149.3 148.4)">72,5</text>
<text x="314.1" y="144.4" transform="rotate(-90 314.1 144.4)">45</text>
<text x="218.4" y="155.9">30</text>
<text x="77.3" y="160.3">4 x</text>
<text x="90" y="160.3">4</text>
<text x="267.7" y="160.9">108</text>
<text x="267.7" y="168.2">118</text>
<text x="314.1" y="168.6" transform="rotate(-90 314.1 168.6)">52</text>
<text x="139.7" y="175.9">2x</text>
<text x="149.8" y="175.9">4</text>
<text x="182.6" y="174.1">30</text>
<text x="203.2" y="178.9" transform="rotate(-90 203.2 178.9)">39,5</text>
<text x="238.3" y="176.5">4 x</text>
<text x="251" y="176.5">4</text>
<text x="108.2" y="180.1" transform="rotate(-90 108.2 180.1)">60</text>
<text x="324.8" y="186.3" transform="rotate(-90 324.8 186.3)">7</text>
<text x="171.7" y="192.2" transform="rotate(-90 171.7 192.2)">22,5</text>
<text x="270.8" y="212.6">4 x</text>
<text x="282.2" y="212.6">4</text>
<text x="133.2" y="216.2">9</text>
<text x="145.8" y="216.2">47,5</text>
<text x="194.4" y="216.2">27,2</text>
<text x="229.1" y="216.2">21,6</text>
<text x="290.1" y="216.2">20</text>
<text x="305.4" y="216.2">8</text>
<text x="46.3" y="258.5">NOTA 4: TODOS LOS TALADROS SON ROSCADOS M3 PASANTES,</text>
<text x="46.3" y="263">EXCEPTO AQUELLOS ACOTADOS COMO Ø4 PASANTE (SIN ROSCA)</text>
<text x="46.3" y="272.1">(Ver notas generales en Hoja 1)</text>
</g>
<text font-size="4.4" x="254.4" y="261.9">Chapa Base Chasis</text>
<text font-size="4.2" x="312.5" y="283.3">DPM</text>
<text font-size="4.1" x="21" y="293.7">Producto SOLIDWORKS Educational. Solo para uso en la enseñanza.</text>
<g font-size="2.8">
<text x="231.5" y="261.9">Descripción:</text>
<text x="385.3" y="258">Proyección:</text>
<text x="232.2" y="270.5">Referencia:</text>
<text x="252" y="270.5">01_Chasis_ChapaBase</text>
<text x="255.9" y="275.3">Nombre</text>
<text x="277.4" y="275.3">Fecha</text>
<text x="295" y="275.3">Teléfono</text>
<text x="310.7" y="275.2">Asignatura</text>
<text x="327.8" y="275.3">Material:</text>
<text x="343.4" y="275.2">Chapa Al-3 mm</text>
<text x="392.9" y="275.3">Escala</text>
<text x="234.4" y="280.4">Dibujado:</text>
<text x="251.2" y="280.2">Irene Cudeiro</text>
<text x="274.2" y="280.4">18/11/2026</text>
<text x="293" y="280.2">649958656</text>
<text x="327.8" y="280.5">Cantidad:</text>
<text x="344.2" y="280.4">1</text>
<text x="366.9" y="280.5">ISO 2768-m</text>
<text x="395.4" y="280.5">1:2</text>
<text x="234.4" y="285.4">Revisado:</text>
<text x="251.3" y="285.4">Nombre Rev</text>
<text x="274.2" y="285.4">18/11/2026</text>
<text x="293" y="285.3">Tfno Rev</text>
<text x="327.8" y="285.4">Unidades:</text>
<text x="344.2" y="285.3">mm</text>
<text x="391.7" y="285.3">Hoja 2 de 2</text>
</g>
<text font-size="2.1" x="367.4" y="275.2">Tol. generales</text>
</svg>
